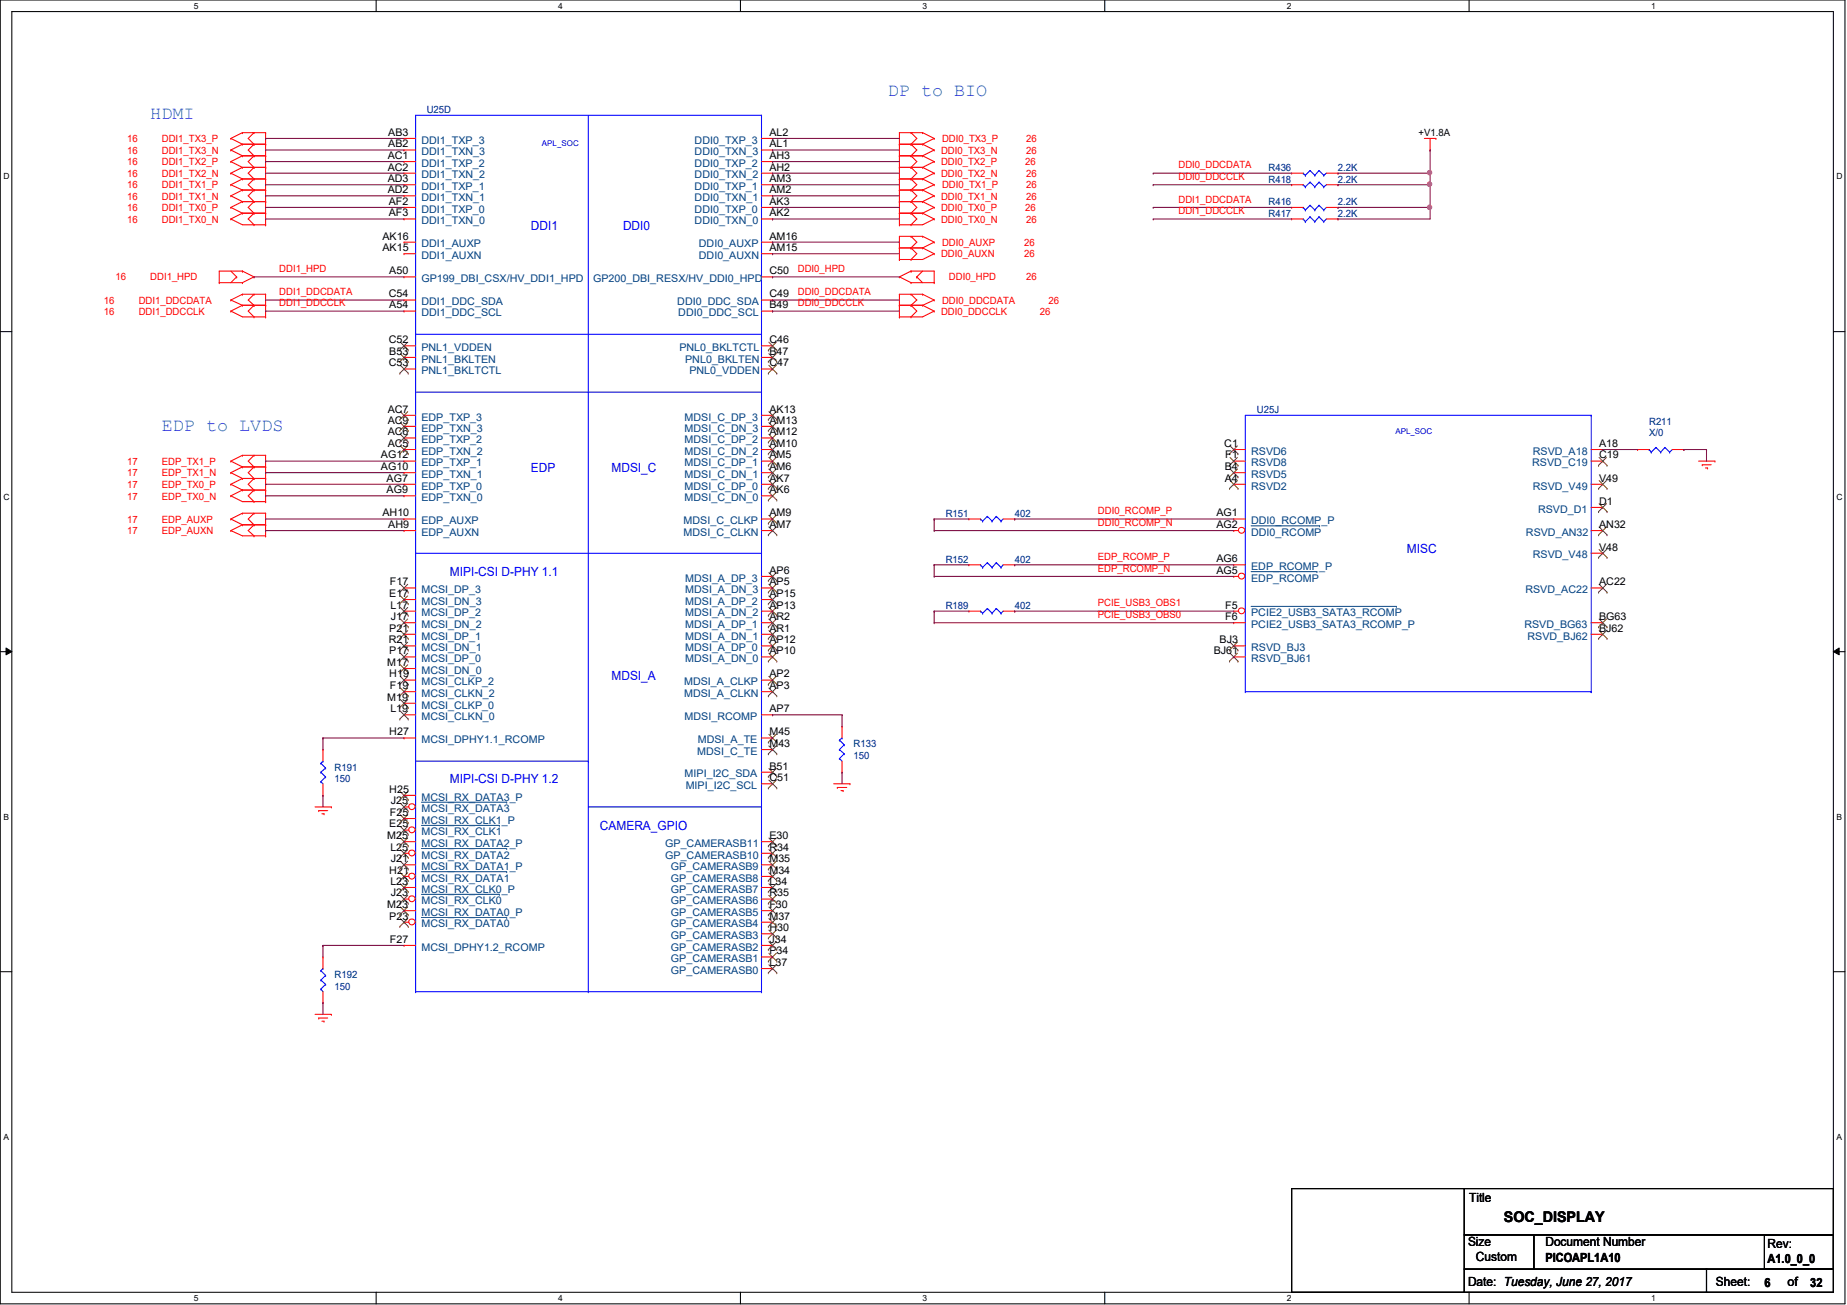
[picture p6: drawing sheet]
<svg xmlns="http://www.w3.org/2000/svg" width="297mm" height="210mm" viewBox="0 0 297 210" stroke-linecap="round" stroke-linejoin="round" font-family="sans-serif">
<path d="M0 0h296.7v209.7h-296.7zM1.9 1.9h292.9v206h-292.9z" fill="none" stroke="#000" stroke-width=".17"/>
<g fill="#fff">
<path d="M31.2 .2h.8v1.5h-.8z"/>
<path d="M31.2 208h.8v1.5h-.8z"/>
</g>
<path d="M60.5 0v1.9M60.5 207.9v1.8" fill="none" stroke="#000" stroke-width=".17"/>
<g fill="#fff">
<path d="M89.8 .2h.7v1.5h-.7z"/>
<path d="M89.8 208h.7v1.5h-.7z"/>
</g>
<path d="M119.1 0v1.9M119.1 207.9v1.8" fill="none" stroke="#000" stroke-width=".17"/>
<g fill="#fff">
<path d="M148.4 .2h.7v1.5h-.7z"/>
<path d="M148.4 208h.7v1.5h-.7z"/>
</g>
<path d="M177.7 0v1.9M177.7 207.9v1.8" fill="none" stroke="#000" stroke-width=".17"/>
<g fill="#fff">
<path d="M207 .2h.7v1.5h-.7z"/>
<path d="M207 208h.7v1.5h-.7z"/>
</g>
<path d="M236.3 0v1.9M236.3 207.9v1.8" fill="none" stroke="#000" stroke-width=".17"/>
<g fill="#fff">
<path d="M265.6 .2h.7v1.5h-.7z"/>
<path d="M265.6 208h.7v1.5h-.7z"/>
<path d="M.5 27.6h1.1v1.5h-1.1z"/>
<path d="M295.4 27.6h1v1.5h-1z"/>
<path d="M.5 79.1h1.1v1.5h-1.1z"/>
<path d="M295.4 79.1h1v1.5h-1z"/>
</g>
<path d="M0 53.3h1.9M294.8 53.3h1.9" fill="none" stroke="#000" stroke-width=".17"/>
<g fill="#fff">
<path d="M.5 130.6h1v1.5h-1z"/>
<path d="M295.4 130.6h.9v1.5h-.9z"/>
</g>
<path d="M0 104.8h1.9M294.8 104.8h1.9" fill="none" stroke="#000" stroke-width=".17"/>
<path d="M1 104.2l.9 .6-.9 .5zM294.8 104.8l1-.6v1.1z" fill="#000"/>
<path d="M1 104.2l.9 .6-.9 .5zM294.8 104.8l1-.6v1.1z" fill="none" stroke="#000" stroke-width=".16"/>
<g fill="#fff">
<path d="M.5 182h1v1.6h-1z"/>
<path d="M295.4 182h.9v1.6h-.9z"/>
</g>
<path d="M0 156.3h1.9M294.8 156.3h1.9M207.7 191.2h27.8v16.7h-27.8zM235.5 198.6h11.2v5.5h-11.2zM235.5 191.2h59.3v7.4h-59.3zM246.7 198.6h48.1v5.5h-48.1zM283.8 198.6h11v5.5h-11zM235.5 204.1h38.9v3.8h-38.9zM274.4 204.1h20.4v3.8h-20.4z" fill="none" stroke="#000" stroke-width=".17"/>
<g fill="none" stroke="#f00" stroke-width=".17">
<path d="M37.1 22.3h.1M37.1 24.1h.1M37.1 26h.1M37.1 27.9h.1M37.1 29.7h.1M37.1 31.5h.1M37.1 33.4h.1M37.1 35.2h.1M37.1 35.2l1.9 1h3.7M37.1 22.3l1.9 .9M37.1 24.1l1.9 1M37.1 26l1.9 .9"/>
<path d="M37.1 27.9l1.9 .9M37.1 29.7l1.9 .9M37.1 31.5l1.9 .9M37.1 33.4l1.9 .9M39 21.3h.1M39 23.2h.1M39 25.1h.1M39 26.9h.1M39 28.8h.1M39 30.6h.1M39 32.4h.1M39 34.3h.1"/>
<path d="M39 30.6h3.7M39 28.8h3.7M39 32.4h3.7M39 34.3h3.7M39 23.2h3.7M39 21.3l-1.9 1M39 21.3h3.7M39 25.1h3.7M39 23.2l-1.9 .9M39 26.9h3.7M39 25.1l-1.9 .9M39 26.9l-1.9 1"/>
<path d="M39 28.8l-1.9 .9M39 30.6l-1.9 .9M39 32.4l-1.9 1M39 34.3l-1.9 .9M40.8 23.2h.1M40.8 21.3h.1M40.8 25.1h.1M40.8 26.9h.1M40.8 28.8h.1M40.8 30.6h.1M40.8 32.4h.1M40.8 34.3h.1"/>
<path d="M40.8 36.2h.1M40.8 21.3l-.9 1 .9 .9M40.8 23.2l-.9 .9 .9 1M40.8 25.1l-.9 .9 .9 .9M40.8 26.9l-.9 1 .9 .9M40.8 28.8l-.9 .9 .9 .9M40.8 30.6l-.9 .9 .9 .9M40.8 32.4l-.9 1 .9 .9M40.8 34.3l-.9 .9 .9 1M42.7 23.2h.1M42.7 21.3h.1M42.7 25.1h.1"/>
<path d="M42.7 26.9h.1M42.7 28.8h.1M42.7 30.6h.1M42.7 32.4h.1M42.7 34.3h.1M42.7 36.2h.1M42.7 21.3v14.9M144.6 30.6h.1M144.6 28.8h.1M144.6 32.4h.1M144.6 39.9h.1M144.6 38h.1"/>
<path d="M144.6 34.3h.1M144.6 36.2h.1M144.6 23.2h.1M144.6 21.3h.1M144.6 25.1h.1M144.6 26.9h.1M144.6 30.6h3.8M144.6 28.8h3.8M144.6 21.3v14.9M144.6 38v3.7M144.6 32.4h3.8M144.6 39.9h3.8"/>
<path d="M144.6 38h3.8M144.6 34.3h3.8M144.6 23.2h3.8M144.6 21.3h3.8M144.6 25.1h3.8M144.6 26.9h3.8M146.5 30.6h.1M146.5 28.8h.1M146.5 32.4h.1M146.5 39.9h.1M146.5 38h.1M146.5 34.3h.1"/>
<path d="M146.5 36.2h.1M146.5 23.2h.1M146.5 21.3h.1M146.5 25.1h.1M146.5 26.9h.1M146.5 28.8l.9 .9-.9 .9M146.5 30.6l.9 .9-.9 .9M146.5 38l.9 .9-.9 1M146.5 39.9l.9 .9-.9 .9M146.5 32.4l.9 1-.9 .9M146.5 34.3l.9 .9-.9 1M146.5 21.3l.9 1-.9 .9"/>
<path d="M146.5 23.2l.9 .9-.9 1M146.5 25.1l.9 .9-.9 .9M146.5 26.9l.9 1-.9 .9M148.4 28.8h.1M148.4 30.6h.1M148.4 38h.1M148.4 39.9h.1M148.4 32.4h.1M148.4 34.3h.1M148.4 21.3h.1M148.4 23.2h.1M148.4 25.1h.1"/>
<path d="M148.4 26.9h.1M148.4 28.8l1.8 .9M148.4 30.6l1.8 .9M148.4 38l1.8 .9M148.4 39.9l1.8 .9M148.4 32.4l1.8 1M148.4 34.3l1.8 .9M148.4 21.3l1.8 1M148.4 23.2l1.8 .9M148.4 25.1l1.8 .9M148.4 26.9l1.8 1M150.2 29.7h.1"/>
<path d="M150.2 31.5h.1M150.2 38.9h.1M150.2 33.4h.1M150.2 35.2h.1M150.2 22.3h.1M150.2 24.1h.1M150.2 26h.1M150.2 27.9h.1M150.2 29.7l-1.8 .9M150.2 31.5l-1.8 .9M150.2 38.9l-1.8 1M150.2 33.4l-1.8 .9"/>
<path d="M150.2 35.2l-1.8 1h-3.8M150.2 22.3l-1.8 .9M150.2 24.1l-1.8 1M150.2 26l-1.8 .9M150.2 27.9l-1.8 .9M229.1 22.3h1.8M230 24.1h.1M230 22.3v1.8M230.9 22.3h.1M35.3 45.5h.1M35.3 45.5h3.7M37.1 48.3h.1"/>
<path d="M37.1 50h.1M37.1 43.6l1 .9M37.1 48.3l1.9 .8M37.1 50l1.9 1h3.7M38.1 44.5h.1M38.1 44.5l-1 1M39 43.6h.1M39 45.5h.1M39 47.3h.1M39 49.1h.1M39 43.6h-3.7v1.9M39 43.6l1.8 .9"/>
<path d="M39 49.1h3.7M39 47.3l-1.9 1M39 47.3h3.7M39 49.1l-1.9 .9M40.8 44.5h.1M40.8 49.1h.1M40.8 47.3h.1M40.8 51h.1M40.8 44.5l-1.8 1M40.8 47.3l-.9 1 .9 .8M40.8 49.1l-.9 .9 .9 1M42.7 49.1h.1"/>
<path d="M42.7 47.3h.1M42.7 51h.1M42.7 47.3v3.7M144.6 44.5h.1M144.6 41.7h.1M144.6 49.1h.1M144.6 47.3h.1M144.6 51h.1M144.6 44.5l1.9 1M144.6 49.1h3.8M144.6 47.3h3.8M144.6 47.3v3.7"/>
<path d="M146.5 43.6h.1M146.5 45.5h.1M146.5 41.7h.1M146.5 49.1h.1M146.5 47.3h.1M146.5 51h.1M146.5 43.6h3.7v1.9M146.5 45.5h3.7M146.5 43.6l-1.9 .9M146.5 47.3l.9 1-.9 .8M146.5 49.1l.9 .9-.9 1M147.4 44.5h.1"/>
<path d="M147.4 44.5l1 1M148.4 47.3h.1M148.4 49.1h.1M148.4 43.6l-1 .9M148.4 47.3l1.8 1M148.4 49.1l1.8 .9M150.2 45.5h.1M150.2 40.8h.1M150.2 48.3h.1M150.2 50h.1M150.2 50l-1.8 1h-3.8M150.2 40.8l-1.8 .9h-3.8"/>
<path d="M150.2 48.3l-1.8 .8M37.1 79.8h.1M37.1 76h.1M37.1 74.2h.1M37.1 77.9h.1M37.1 79.8l1.9 .9h3.7M37.1 76l1.9 1M37.1 74.2l1.9 .9M37.1 77.9l1.9 .9M39 78.8h.1M39 75.1h.1M39 73.2h.1"/>
<path d="M39 77h.1M39 78.8l-1.9 1M39 78.8h3.7M39 77h3.7M39 75.1l-1.9 .9M39 75.1h3.7M39 73.2l-1.9 1M39 73.2h3.7M39 77l-1.9 .9M40.8 78.8h.1M40.8 77h.1M40.8 75.1h.1"/>
<path d="M40.8 73.2h.1M40.8 78.8l-.9 1 .9 .9M40.8 75.1l-.9 .9 .9 1M40.8 73.2l-.9 1 .9 .9M40.8 77l-.9 .9 .9 .9M42.7 78.8h.1M42.7 77h.1M42.7 75.1h.1M42.7 73.2h.1M42.7 73.2v7.5M273.2 74.2h2.6M273.8 74.8h.1"/>
<path d="M273.8 74.8h1.4M274.3 75.3h.3M274.6 75.3h.1M275.8 74.2h.1M37.1 83.5h.1M37.1 85.3h.1M37.1 83.5l1.9 .9M37.1 85.3l1.9 .9h3.7M39 82.5h.1M39 84.4h.1M39 84.4h3.7M39 82.5l-1.9 1"/>
<path d="M39 82.5h3.7M39 84.4l-1.9 .9M40.8 80.7h.1M40.8 84.4h.1M40.8 82.5h.1M40.8 86.2h.1M40.8 82.5l-.9 1 .9 .9M40.8 84.4l-.9 .9 .9 .9M42.7 80.7h.1M42.7 84.4h.1M42.7 82.5h.1M42.7 86.2h.1"/>
<path d="M42.7 82.5v3.7M50.7 129.8h2.6M51.3 130.4h.1M51.3 130.4h1.4M51.8 130.9h.3M52.1 130.9h.1M53.3 129.8h.1M134.1 126.1h2.6M134.7 126.7h.1M134.7 126.7h1.5M135.3 127.2h.3M135.6 127.2h.1"/>
<path d="M136.7 126.1h.1M50.7 163.2h2.6M51.3 163.7h.1M51.3 163.7h1.4M51.8 164.3h.3M52.1 164.3h.1M53.3 163.2h.1"/>
</g>
<path d="M255.9 66.8h.1M255.9 66.8h-55.6v44.5M255.9 66.8v44.5M200.3 111.3h.1M200.3 111.3h55.6M255.9 111.3h.1" fill="none" stroke="#00f" stroke-width=".17"/>
<circle cx="199.7" cy="98.2" r=".5" fill="#fff"/>
<g fill="none" stroke="#f00" stroke-width=".17">
<path d="M198.4 98.3h.1M198.4 83.5h.1M198.4 98.3h.8M198.4 83.5h1.9M198.4 100.2h.1M198.4 100.2h1.9"/>
<circle cx="199.7" cy="98.2" r=".5"/>
</g>
<path d="M201.2 97.5h23.4M224.6 97.5h.1" fill="none" stroke="#004080" stroke-width=".16"/>
<circle cx="199.7" cy="85.3" r=".5" fill="#fff"/>
<g fill="none" stroke="#f00" stroke-width=".17">
<path d="M198.4 85.3h.1M198.4 85.3h.8"/>
<circle cx="199.7" cy="85.3" r=".5"/>
</g>
<path d="M201.2 84.6h11M212.2 84.6h.1" fill="none" stroke="#004080" stroke-width=".16"/>
<circle cx="199.7" cy="92.7" r=".5" fill="#fff"/>
<g fill="none" stroke="#f00" stroke-width=".17">
<path d="M65 38.9h.1M65 33.4h.1M65 35.2h.1M65 29.7h.1M65 31.5h.1M65 26h.1M65 27.9h.1M65 24.1h.1M65 22.3h.1M65 33.4h1.8M65 35.2h1.8M65 29.7h1.8"/>
<path d="M65 31.5h1.8M65 26h1.8M65 27.9h1.8M65 22.3h1.8M65 24.1h1.8M65 38.9h1.8M122.5 33.4h1.7M122.5 35.2h1.7M122.5 29.7h1.7M122.5 31.5h1.7M122.5 26h1.7M122.5 27.9h1.7"/>
<path d="M122.5 22.3h1.7M122.5 24.1h1.7M122.5 38.9h1.7M124.2 33.4h.1M124.2 35.2h.1M124.2 29.7h.1M124.2 31.5h.1M124.2 26h.1M124.2 27.9h.1M124.2 22.3h.1M124.2 24.1h.1M124.2 38.9h.1"/>
<path d="M65 50h.1M65 48.3h.1M65 40.8h.1M65 44.5h.1M65 55.6h.1M65 57.5h.1M65 59.4h.1M65 40.8h1.8M65 50h1.8M65 48.3h1.8M65 44.5h1.8M65 59.4h1.8"/>
<path d="M65 57.5h1.8M65 55.6h1.8M122.5 40.8h1.7M122.5 50h1.7M122.5 48.3h1.7M122.5 44.5h1.7M122.5 59.4h1.7M122.5 57.5h1.7M122.5 55.6h1.7M124.2 40.8h.1M124.2 50h.1M124.2 48.3h.1"/>
<path d="M124.2 44.5h.1M124.2 59.4h.1M124.2 57.5h.1M124.2 55.6h.1M65 77.9h.1M65 79.8h.1M65 74.2h.1M65 76h.1M65 68.6h.1M65 66.8h.1M65 72.3h.1M65 70.4h.1"/>
<path d="M65 72.3h1.8M65 74.2h1.8M65 76h1.8M65 77.9h1.8M65 79.8h1.8M65 68.6h1.8M65 66.8h1.8M65 70.4h1.8M122.5 72.3h1.7M122.5 74.2h1.7M122.5 76h1.7M122.5 77.9h1.7"/>
<path d="M122.5 79.8h1.7M122.5 68.6h1.7M122.5 66.8h1.7M122.5 70.4h1.7M124.2 68.6h.1M124.2 66.8h.1M124.2 72.3h.1M124.2 70.4h.1M124.2 76h.1M124.2 74.2h.1M124.2 79.8h.1M124.2 77.9h.1"/>
<path d="M198.4 72.3h.1M198.4 74.2h.1M198.4 76h.1M198.4 77.9h.1M198.4 72.3h1.9M198.4 74.2h1.9M198.4 76h1.9M198.4 77.9h1.9M255.9 72.3h1.9M255.9 74.2h1.9M255.9 77.9h1.9M257.8 72.3h.1"/>
<path d="M257.8 74.2h.1M257.8 77.9h.1M65 83.5h.1M65 85.3h.1M65 85.3h1.8M65 83.5h1.8M122.5 92.7h1.7M122.5 85.3h1.7M122.5 94.6h1.7M122.5 83.5h1.7M122.5 96.4h1.7M122.5 98.3h1.7"/>
<path d="M124.2 96.4h.1M124.2 98.3h.1M124.2 92.7h.1M124.2 94.6h.1M124.2 85.3h.1M124.2 83.5h.1M155.8 90.8h.1M155.8 90.8h1.9M161.3 90.8h1.9M163.2 90.8h.1M198.4 92.7h.1M198.4 90.8h.1"/>
<path d="M198.4 92.7h.8M198.4 90.8h1.9M255.9 85.3h1.9M255.9 81.6h1.9M255.9 89h1.9M255.9 94.6h1.9M257.8 85.3h.1M257.8 81.6h.1M257.8 89h.1M257.8 94.6h.1M122.5 102h1.7M122.5 100.2h1.7"/>
<path d="M122.5 105.7h1.7M122.5 103.9h1.7M122.5 109.4h1.7M122.5 111.3h1.7M122.5 118.7h1.7M124.2 103.9h.1M124.2 105.7h.1M124.2 100.2h.1M124.2 102h.1M124.2 109.4h.1M124.2 111.3h.1M124.2 118.7h.1"/>
<path d="M198.4 105.7h.1M198.4 103.9h.1M198.4 105.7h1.9M198.4 103.9h1.9M255.9 102h1.9M255.9 100.2h1.9M257.8 102h.1M257.8 100.2h.1M122.5 124.2h1.7M122.5 126.1h1.7M122.5 120.6h1.7M124.2 124.2h.1"/>
<path d="M124.2 126.1h.1M124.2 120.6h.1"/>
<circle cx="199.7" cy="92.7" r=".5"/>
</g>
<path d="M201.2 91.9h10.6M211.8 91.9h.1" fill="none" stroke="#004080" stroke-width=".16"/>
<g fill="none" stroke="#804000" stroke-width=".16">
<path d="M64.3 56.3h.1M64.3 58.2h.1M64.4 55l1.3 1.3M64.4 56.9l1.3 1.3M64.4 58.8l1.3 1.2M65.6 55l-1.3 1.3M65.6 56.9l-1.3 1.3M65.6 58.8l-1.3 1.2M65.7 56.3h.1M65.7 58.2h.1M123.6 58.2h.1M123.6 56.3h.1"/>
<path d="M123.7 58.8l1.2 1.2M123.7 56.9l1.2 1.3M123.7 55l1.2 1.3M124.8 58.8l-1.2 1.2M124.8 56.9l-1.2 1.3M124.8 55l-1.2 1.3M124.9 58.2h.1M124.9 56.3h.1M64.3 69.3h.1M64.3 67.5h.1M64.3 73h.1M64.3 71.1h.1"/>
<path d="M64.3 60h.1M64.4 68l1.3 1.3M64.4 66.2l1.3 1.3M64.4 71.7l1.3 1.3M64.4 69.8l1.3 1.3M65.6 68l-1.3 1.3M65.6 66.2l-1.3 1.3M65.6 71.7l-1.3 1.3M65.6 69.8l-1.3 1.3M65.7 69.3h.1M65.7 67.5h.1M65.7 73h.1"/>
<path d="M65.7 71.1h.1M65.7 60h.1M123.6 60h.1M123.6 69.3h.1M123.6 67.5h.1M123.6 73h.1M123.6 71.1h.1M123.6 76.7h.1M123.6 74.8h.1M123.6 78.6h.1M123.7 68l1.2 1.3M123.7 66.2l1.2 1.3"/>
<path d="M123.7 71.7l1.2 1.3M123.7 69.8l1.2 1.3M123.7 75.4l1.2 1.3M123.7 73.6l1.2 1.2M123.7 79.2l1.2 1.2M123.7 77.3l1.2 1.3M124.8 68l-1.2 1.3M124.8 66.2l-1.2 1.3M124.8 71.7l-1.2 1.3M124.8 69.8l-1.2 1.3M124.8 75.4l-1.2 1.3M124.8 73.6l-1.2 1.2"/>
<path d="M124.8 79.2l-1.2 1.2M124.8 77.3l-1.2 1.3M124.9 60h.1M124.9 69.3h.1M124.9 67.5h.1M124.9 73h.1M124.9 71.1h.1M124.9 76.7h.1M124.9 74.8h.1M124.9 78.6h.1M197.7 73h.1M197.7 74.8h.1"/>
<path d="M197.7 76.7h.1M197.7 78.6h.1M197.8 71.7l1.3 1.3M197.8 73.6l1.3 1.2M197.8 75.4l1.3 1.3M197.8 77.3l1.3 1.3M199 71.7l-1.3 1.3M199 73.6l-1.3 1.2M199 75.4l-1.3 1.3M199 77.3l-1.3 1.3M199.1 73h.1M199.1 74.8h.1"/>
<path d="M199.1 76.7h.1M199.1 78.6h.1M257.1 74.8h.1M257.1 78.6h.1M257.2 73.6l1.2 1.2M257.2 77.3l1.2 1.3M258.4 73.6l-1.3 1.2M258.4 77.3l-1.3 1.3M258.4 74.8h.1M258.4 78.6h.1M123.6 97.1h.1M123.6 99h.1"/>
<path d="M123.6 93.4h.1M123.6 95.2h.1M123.6 86h.1M123.6 84.2h.1M123.6 80.4h.1M123.7 99.6l1.2 1.2M123.7 95.8l1.2 1.3M123.7 97.7l1.2 1.3M123.7 92.1l1.2 1.3M123.7 94l1.2 1.2M123.7 84.8l1.2 1.2M123.7 82.9l1.2 1.3"/>
<path d="M124.8 99.6l-1.2 1.2M124.8 95.8l-1.2 1.3M124.8 97.7l-1.2 1.3M124.8 92.1l-1.2 1.3M124.8 94l-1.2 1.2M124.8 84.8l-1.2 1.2M124.8 82.9l-1.2 1.3M124.9 97.1h.1M124.9 99h.1M124.9 93.4h.1M124.9 95.2h.1M124.9 86h.1"/>
<path d="M124.9 84.2h.1M124.9 80.4h.1M257.1 86h.1M257.1 82.3h.1M257.1 89.7h.1M257.1 95.2h.1M257.2 84.8l1.2 1.2M257.2 81l1.2 1.3M257.2 88.4l1.2 1.3M257.2 94l1.2 1.2M257.2 99.6l1.2 1.2M258.4 84.8l-1.3 1.2"/>
<path d="M258.4 81l-1.3 1.3M258.4 88.4l-1.3 1.3M258.4 94l-1.3 1.2M258.4 99.6l-1.3 1.2M258.4 86h.1M258.4 82.3h.1M258.4 89.7h.1M258.4 95.2h.1M123.6 104.6h.1M123.6 106.3h.1M123.6 100.8h.1M123.6 102.7h.1"/>
<path d="M123.6 110.1h.1M123.6 111.9h.1M123.6 119.4h.1M123.7 103.3l1.2 1.3M123.7 105.1l1.2 1.2M123.7 101.4l1.2 1.3M123.7 108.8l1.2 1.3M123.7 110.7l1.2 1.2M123.7 118.1l1.2 1.3M123.7 120l1.2 1.2M124.8 103.3l-1.2 1.3M124.8 105.1l-1.2 1.2"/>
<path d="M124.8 101.4l-1.2 1.3M124.8 108.8l-1.2 1.3M124.8 110.7l-1.2 1.2M124.8 118.1l-1.2 1.3M124.8 120l-1.2 1.2M124.9 104.6h.1M124.9 106.3h.1M124.9 100.8h.1M124.9 102.7h.1M124.9 110.1h.1M124.9 111.9h.1M124.9 119.4h.1"/>
<path d="M197.7 106.3h.1M197.7 104.6h.1M197.8 105.1l1.3 1.2M197.8 103.3l1.3 1.3M199 105.1l-1.3 1.2M199 103.3l-1.3 1.3M199.1 106.3h.1M199.1 104.6h.1M257.1 102.7h.1M257.1 100.8h.1M257.2 101.4l1.2 1.3M258.4 101.4l-1.3 1.3"/>
<path d="M258.4 102.7h.1M258.4 100.8h.1M123.6 124.9h.1M123.6 126.7h.1M123.6 121.2h.1M123.7 123.6l1.2 1.3M123.7 125.5l1.2 1.2M124.8 123.6l-1.2 1.3M124.8 125.5l-1.2 1.2M124.9 124.9h.1M124.9 126.7h.1M124.9 121.2h.1"/>
</g>
<g fill="none" stroke="#00f" stroke-width=".17">
<path d="M94.6 18.5v141M122.5 18.5h.1M122.5 18.5h-55.7v141M122.5 18.5v141M66.8 53.8h55.7M122.5 53.8h.1M66.8 63.1h55.7M122.5 63.1h.1M66.8 89h55.7M122.5 89h.1M157.7 90.8h.1M157.7 90.8l.3 .5"/>
<path d="M158 91.3h.1M158.8 90.5h.1M158.8 90.5l-.8 .8M158.8 90.5l.8 .8M159.6 91.3h.1M160.2 90.5h.1M160.2 90.5l.8 .8M160.2 90.5l-.6 .8M161 91.3h.1M161.3 90.8l-.3 .5M66.8 122.4h27.8M94.6 122.4h.1"/>
<path d="M94.6 129.8h27.9M122.5 129.8h.1M66.8 159.5h.1M66.8 159.5h55.7M94.6 159.5h.1M122.5 159.5h.1"/>
</g>
<circle cx="66.3" cy="129.7" r=".5" fill="#fff"/>
<g fill="none" stroke="#f00" stroke-width=".17">
<path d="M65 129.8h.1M65 127.9h.1M65 129.8h.7M65 127.9h1.8"/>
<circle cx="66.3" cy="129.7" r=".5"/>
</g>
<path d="M64.3 130.5h.1M64.3 128.6h.1M64.4 129.2l1.3 1.3M64.4 127.3l1.3 1.3M65.6 129.2l-1.3 1.3M65.6 127.3l-1.3 1.3M65.7 130.5h.1M65.7 128.6h.1" fill="none" stroke="#804000" stroke-width=".16"/>
<path d="M67.8 129h13.7M81.5 129h.1" fill="none" stroke="#004080" stroke-width=".16"/>
<circle cx="66.3" cy="133.5" r=".5" fill="#fff"/>
<g fill="none" stroke="#f00" stroke-width=".17">
<path d="M65 133.5h.1M65 131.7h.1M65 133.5h.7M65 131.7h1.8"/>
<circle cx="66.3" cy="133.5" r=".5"/>
</g>
<path d="M64.3 134.2h.1M64.3 132.3h.1M64.4 132.9l1.3 1.3M64.4 131.1l1.3 1.2M65.6 132.9l-1.3 1.3M65.6 131.1l-1.3 1.2M65.7 134.2h.1M65.7 132.3h.1" fill="none" stroke="#804000" stroke-width=".16"/>
<path d="M67.8 132.8h12.5M80.3 132.8h.1" fill="none" stroke="#004080" stroke-width=".16"/>
<circle cx="66.3" cy="137.2" r=".5" fill="#fff"/>
<g fill="none" stroke="#f00" stroke-width=".17">
<path d="M65 137.2h.1M65 135.4h.1M65 137.2h.7M65 135.4h1.8"/>
<circle cx="66.3" cy="137.2" r=".5"/>
</g>
<path d="M64.3 137.9h.1M64.3 136.1h.1M64.4 136.7l1.3 1.2M64.4 134.8l1.3 1.3M65.6 136.7l-1.3 1.2M65.6 134.8l-1.3 1.3M65.7 137.9h.1M65.7 136.1h.1" fill="none" stroke="#804000" stroke-width=".16"/>
<path d="M67.8 136.5h13.7M81.5 136.5h.1" fill="none" stroke="#004080" stroke-width=".16"/>
<circle cx="66.3" cy="140.9" r=".5" fill="#fff"/>
<g fill="none" stroke="#f00" stroke-width=".17">
<path d="M65 139.1h.1M65 139.1h1.8M65 141h.1M65 141h.7"/>
<circle cx="66.3" cy="140.9" r=".5"/>
</g>
<path d="M64.3 139.8h.1M64.4 138.5l1.3 1.3M65.6 138.5l-1.3 1.3M65.7 139.8h.1M64.3 141.6h.1M64.4 140.4l1.3 1.2M65.6 140.4l-1.3 1.2M65.7 141.6h.1" fill="none" stroke="#804000" stroke-width=".16"/>
<path d="M67.8 140.2h13.7M81.5 140.2h.1" fill="none" stroke="#004080" stroke-width=".16"/>
<circle cx="66.3" cy="144.6" r=".5" fill="#fff"/>
<g fill="none" stroke="#f00" stroke-width=".17">
<path d="M65 144.6h.1M65 142.7h.1M65 144.6h.7M65 142.7h1.8"/>
<circle cx="66.3" cy="144.6" r=".5"/>
</g>
<path d="M64.3 145.3h.1M64.3 143.4h.1M64.4 144l1.3 1.3M64.4 142.2l1.3 1.2M65.6 144l-1.3 1.3M65.6 142.2l-1.3 1.2M65.7 145.3h.1M65.7 143.4h.1" fill="none" stroke="#804000" stroke-width=".16"/>
<path d="M67.8 143.8h12.5M80.3 143.8h.1" fill="none" stroke="#004080" stroke-width=".16"/>
<circle cx="66.3" cy="148.3" r=".5" fill="#fff"/>
<g fill="none" stroke="#f00" stroke-width=".17">
<path d="M207.7 33.4h.1M207.7 27.9h.1M207.7 35.2h.1M207.7 29.7h.1M207.7 33.4h1.9M207.7 27.9h1.9M207.7 35.2h1.9M207.7 29.7h1.9M213.3 33.4h1.9M213.3 27.9h1.9M213.3 35.2h1.9M213.3 29.7h1.9"/>
<path d="M215.2 33.4h.1M215.2 27.9h.1M215.2 35.2h.1M215.2 29.7h.1M263.4 72.3h.1M263.4 72.3h1.8M268.9 72.3h1.9M270.8 72.3h.1M65 98.3h.1M65 94.6h.1M65 96.4h.1M65 98.3h1.8"/>
<path d="M65 94.6h1.8M65 96.4h1.8M155.8 83.5h.1M155.8 98.3h.1M155.8 98.3h1.9M155.8 83.5h1.9M161.3 98.3h1.9M161.3 83.5h1.9M163.2 83.5h.1M163.2 98.3h.1M65 100.2h.1M65 102h.1"/>
<path d="M65 103.9h.1M65 105.7h.1M65 107.5h.1M65 109.4h.1M65 111.3h.1M65 113.1h.1M65 115h.1M65 118.7h.1M65 100.2h1.8M65 102h1.8M65 103.9h1.8M65 105.7h1.8"/>
<path d="M65 107.5h1.8M65 109.4h1.8M65 111.3h1.8M65 113.1h1.8M65 115h1.8M65 118.7h1.8M122.5 115h1.7M124.2 115h.1M135.4 116.8h.1M135.4 116.8v1.9M51.9 127.9h.1M51.9 120.6h.1"/>
<path d="M51.9 120.6v1.8M51.9 126.1v1.8M122.5 135.4h1.7M122.5 137.2h1.7M122.5 139.1h1.7M124.2 135.4h.1M124.2 137.2h.1M124.2 139.1h.1M135.4 124.2h.1M135.4 122.4v1.8M51.9 153.9h.1M51.9 153.9v1.9"/>
<path d="M51.9 159.5v1.8M65 148.3h.1M65 146.5h.1M65 152.1h.1M65 148.3h.7M65 146.5h1.8M65 152.1h1.8M122.5 148.3h1.7M122.5 146.5h1.7M122.5 155.8h1.7M122.5 153.9h1.7M122.5 152.1h1.7"/>
<path d="M122.5 150.2h1.7M122.5 141h1.7M122.5 142.7h1.7M122.5 144.6h1.7M124.2 155.8h.1M124.2 153.9h.1M124.2 152.1h.1M124.2 150.2h.1M124.2 148.3h.1M124.2 146.5h.1M124.2 141h.1M124.2 142.7h.1"/>
<path d="M124.2 144.6h.1M51.9 161.3h.1"/>
<circle cx="66.3" cy="148.3" r=".5"/>
</g>
<g fill="none" stroke="#804000" stroke-width=".16">
<path d="M64.3 99h.1M64.3 95.2h.1M64.3 97.1h.1M64.4 97.7l1.3 1.3M64.4 99.6l1.3 1.2M64.4 94l1.3 1.2M64.4 95.8l1.3 1.3M65.6 97.7l-1.3 1.3M65.6 99.6l-1.3 1.2M65.6 94l-1.3 1.2M65.6 95.8l-1.3 1.3M65.7 99h.1"/>
<path d="M65.7 95.2h.1M65.7 97.1h.1M64.3 100.8h.1M64.3 102.7h.1M64.3 104.6h.1M64.3 106.3h.1M64.3 108.2h.1M64.3 110.1h.1M64.3 111.9h.1M64.3 113.8h.1M64.3 115.7h.1M64.4 101.4l1.3 1.3"/>
<path d="M64.4 103.3l1.3 1.3M64.4 105.1l1.3 1.2M64.4 106.9l1.3 1.3M64.4 108.8l1.3 1.3M64.4 110.7l1.3 1.2M64.4 112.5l1.3 1.3M64.4 114.4l1.3 1.3M65.6 101.4l-1.3 1.3M65.6 103.3l-1.3 1.3M65.6 105.1l-1.3 1.2M65.6 106.9l-1.3 1.3M65.6 108.8l-1.3 1.3"/>
<path d="M65.6 110.7l-1.3 1.2M65.6 112.5l-1.3 1.3M65.6 114.4l-1.3 1.3M65.7 100.8h.1M65.7 102.7h.1M65.7 104.6h.1M65.7 106.3h.1M65.7 108.2h.1M65.7 110.1h.1M65.7 111.9h.1M65.7 113.8h.1M65.7 115.7h.1"/>
<path d="M123.6 136.1h.1M123.6 137.9h.1M123.6 139.8h.1M123.7 134.8l1.2 1.3M123.7 136.7l1.2 1.2M123.7 138.5l1.2 1.3M124.8 134.8l-1.2 1.3M124.8 136.7l-1.2 1.2M124.8 138.5l-1.2 1.3M124.9 136.1h.1M124.9 137.9h.1M124.9 139.8h.1"/>
<path d="M64.3 149h.1M64.3 147.2h.1M64.4 147.7l1.3 1.3M64.4 145.9l1.3 1.3M65.6 147.7l-1.3 1.3M65.6 145.9l-1.3 1.3M65.7 149h.1M65.7 147.2h.1M123.6 156.5h.1M123.6 154.6h.1M123.6 152.7h.1M123.6 150.9h.1"/>
<path d="M123.6 149h.1M123.6 147.2h.1M123.6 141.6h.1M123.6 143.4h.1M123.6 145.3h.1M123.7 155.2l1.2 1.3M123.7 153.3l1.2 1.3M123.7 151.5l1.2 1.2M123.7 149.6l1.2 1.3M123.7 147.7l1.2 1.3M123.7 145.9l1.2 1.3M123.7 140.4l1.2 1.2"/>
<path d="M123.7 142.2l1.2 1.2M123.7 144l1.2 1.3M124.8 155.2l-1.2 1.3M124.8 153.3l-1.2 1.3M124.8 151.5l-1.2 1.2M124.8 149.6l-1.2 1.3M124.8 147.7l-1.2 1.3M124.8 145.9l-1.2 1.3M124.8 140.4l-1.2 1.2M124.8 142.2l-1.2 1.2M124.8 144l-1.2 1.3M124.9 156.5h.1"/>
<path d="M124.9 154.6h.1M124.9 152.7h.1M124.9 150.9h.1M124.9 149h.1M124.9 147.2h.1M124.9 141.6h.1M124.9 143.4h.1M124.9 145.3h.1"/>
</g>
<path d="M67.8 147.6h13.7M81.5 147.6h.1" fill="none" stroke="#004080" stroke-width=".16"/>
<g fill="none" stroke="#00f" stroke-width=".17">
<path d="M209.6 33.4h.1M209.6 27.9h.1M209.6 35.2h.1M209.6 29.7h.1M209.6 33.4l.3 .4M209.6 27.9l.3 .3M209.6 35.2l.3 .4M209.6 29.7l.3 .4M209.9 33.8h.1M209.9 28.2h.1M209.9 35.6h.1M209.9 30.1h.1"/>
<path d="M210.7 33h.1M210.7 27.4h.1M210.7 34.9h.1M210.7 29.3h.1M210.7 33l-.8 .8M210.7 33l.8 .8M210.7 27.4l-.8 .8M210.7 27.4l.8 .8M210.7 34.9l-.8 .7M210.7 34.9l.8 .7M210.7 29.3l-.8 .8M210.7 29.3l.8 .8"/>
<path d="M211.5 33.8h.1M211.5 28.2h.1M211.5 35.6h.1M211.5 30.1h.1M212.1 33h.1M212.1 27.4h.1M212.1 34.9h.1M212.1 29.3h.1M212.1 33l.8 .8M212.1 33l-.6 .8M212.1 27.4l.8 .8M212.1 27.4l-.6 .8"/>
<path d="M212.1 34.9l.8 .7M212.1 34.9l-.6 .7M212.1 29.3l.8 .8M212.1 29.3l-.6 .8M212.9 33.8h.1M212.9 28.2h.1M212.9 35.6h.1M212.9 30.1h.1M213.3 33.4l-.4 .4M213.3 27.9l-.4 .3M213.3 35.2l-.4 .4M213.3 29.7l-.4 .4"/>
<path d="M265.2 72.3h.1M265.2 72.3l.4 .4M265.6 72.7h.1M266.3 72h.1M266.3 72l-.7 .7M266.3 72l.8 .7M267.1 72.7h.1M267.8 72h.1M267.8 72l.7 .7M267.8 72l-.7 .7M268.5 72.7h.1M268.9 72.3l-.4 .4"/>
<path d="M157.7 83.5h.1M157.7 98.3h.1M157.7 83.5l.3 .3M157.7 98.3l.3 .3M158 83.8h.1M158 98.6h.1M158.8 83.1h.1M158.8 97.9h.1M158.8 83.1l-.8 .7M158.8 83.1l.8 .7M158.8 97.9l-.8 .7M158.8 97.9l.8 .7"/>
<path d="M159.6 83.8h.1M159.6 98.6h.1M160.2 83.1h.1M160.2 97.9h.1M160.2 83.1l.8 .7M160.2 83.1l-.6 .7M160.2 97.9l.8 .7M160.2 97.9l-.6 .7M161 83.8h.1M161 98.6h.1M161.3 83.5l-.3 .3M161.3 98.3l-.3 .3"/>
<path d="M135 119h.1M135 119l.8 .8M135.4 118.7h.1M135.4 118.7l-.4 .3M135.8 119.8h.1M135.8 119.8l-.8 .8M51.6 122.8h.1M51.6 125.7h.1M51.6 124.2h.1M51.6 122.8l.8 .7M51.6 125.7l.3 .4M51.6 124.2l.8 .8"/>
<path d="M51.9 122.4h.1M51.9 122.4l-.3 .4M52.4 125h.1M52.4 123.5h.1M52.4 125l-.8 .7M52.4 123.5l-.8 .7M135 122h.1M135 120.6h.1M135 122l.4 .4M135 120.6l.8 .6M135.8 121.2h.1M135.8 121.2l-.8 .8"/>
<path d="M51.6 156.1h.1M51.6 159.1h.1M51.6 157.6h.1M51.6 156.1l.8 .8M51.6 159.1l.3 .4M51.6 157.6l.8 .7M51.9 155.8h.1M51.9 155.8l-.3 .3M52.4 158.3h.1M52.4 156.9h.1M52.4 158.3l-.8 .8M52.4 156.9l-.8 .7"/>
</g>
<g fill="none" stroke="#800040" stroke-width=".17">
<path d="M124.2 29.7h.1M124.2 31.5h.1M124.2 38.9h.1M124.2 29.7h20.4M124.2 31.5h20.4M124.2 38.9h20.4M185.5 33.4h.1M185.5 35.2h.1M185.5 27.9h.1M185.5 29.7h.1M185.5 29.7h22.2M185.5 33.4h22.2"/>
<path d="M185.5 35.2h22.2M185.5 27.9h22.2M215.2 27.9h.1M215.2 27.9h14.8M40.8 44.5h.1M40.8 44.5h24.2M42.7 48.3h.1M42.7 48.3h22.3M124.2 40.8h.1M124.2 44.5h.1M124.2 48.3h.1M124.2 50h.1"/>
<path d="M124.2 44.5h20.4M124.2 48.3h20.4M124.2 40.8h20.4M124.2 50h20.4"/>
</g>
<circle cx="229.9" cy="27.8" r=".35" fill="#f0f"/>
<circle cx="229.9" cy="27.8" r=".35" fill="none" stroke="#f0f" stroke-width=".17"/>
<path d="M215.2 33.4h.1M230 29.7h.1M230 29.7v3.7h-14.8" fill="none" stroke="#800040" stroke-width=".17"/>
<circle cx="229.9" cy="33.3" r=".35" fill="#f0f"/>
<circle cx="229.9" cy="33.3" r=".35" fill="none" stroke="#f0f" stroke-width=".17"/>
<path d="M215.2 35.2h.1M215.2 29.7h.1M215.2 29.7h14.8M230 33.4h.1M230 33.4v1.8h-14.8" fill="none" stroke="#800040" stroke-width=".17"/>
<circle cx="229.9" cy="29.6" r=".35" fill="#f0f"/>
<circle cx="229.9" cy="29.6" r=".35" fill="none" stroke="#f0f" stroke-width=".17"/>
<g fill="none" stroke="#800040" stroke-width=".17">
<path d="M42.7 22.3h.1M42.7 35.2h.1M42.7 24.1h.1M42.7 26h.1M42.7 27.9h.1M42.7 31.5h.1M42.7 29.7h.1M42.7 33.4h.1M42.7 33.4h22.3M42.7 35.2h22.3M42.7 22.3h22.3M42.7 24.1h22.3"/>
<path d="M42.7 26h22.3M42.7 27.9h22.3M42.7 31.5h22.3M42.7 29.7h22.3M124.2 33.4h.1M124.2 35.2h.1M124.2 26h.1M124.2 27.9h.1M124.2 22.3h.1M124.2 24.1h.1M124.2 33.4h20.4M124.2 35.2h20.4"/>
<path d="M124.2 22.3h20.4M124.2 24.1h20.4M124.2 26h20.4M124.2 27.9h20.4M230 27.9h.1M230 24.1h.1M230 24.1v5.6M42.7 50h.1M42.7 50h22.3M42.7 79.8h.1M42.7 76h.1M42.7 74.2h.1"/>
<path d="M42.7 77.9h.1M42.7 79.8h22.3M42.7 76h22.3M42.7 74.2h22.3M42.7 77.9h22.3M257.8 72.3h.1M257.8 72.3h5.6M270.8 72.3h.1M270.8 72.3h3.6M274.4 72.3h.1M274.4 72.3v1.9M42.7 83.5h.1"/>
<path d="M42.7 85.3h.1M42.7 83.5h22.3M42.7 85.3h22.3M150.2 92.7h.1M150.2 90.8h.1M150.2 85.3h.1M150.2 83.5h.1M150.2 98.3h.1M150.2 83.5h5.6M150.2 85.3h48.2M150.2 90.8h5.6M150.2 92.7h48.2"/>
<path d="M150.2 83.5v1.8M150.2 90.8v1.9M150.2 98.3v1.9M150.2 98.3h5.6M163.2 90.8h.1M163.2 83.5h.1M163.2 98.3h.1M163.2 83.5h35.2M163.2 90.8h35.2M163.2 98.3h35.2M51.9 118.7h.1M51.9 118.7h13.1"/>
<path d="M51.9 118.7v1.9M124.2 115h.1M124.2 115h11.2M135.4 115h.1M135.4 115v1.8M150.2 100.2h.1M150.2 100.2h48.2M51.9 127.9h.1M51.9 127.9v1.9M135.4 124.2h.1M135.4 124.2v1.9M51.9 152.1h.1"/>
<path d="M51.9 152.1v1.8M51.9 152.1h13.1M51.9 161.3h.1M51.9 161.3v1.9"/>
</g>
<circle cx="229.9" cy="27.8" r=".35" fill="#f0f"/>
<circle cx="229.9" cy="27.8" r=".35" fill="none" stroke="#f0f" stroke-width=".17"/>
<circle cx="229.9" cy="33.3" r=".35" fill="#f0f"/>
<circle cx="229.9" cy="33.3" r=".35" fill="none" stroke="#f0f" stroke-width=".17"/>
<circle cx="229.9" cy="29.6" r=".35" fill="#f0f"/>
<circle cx="229.9" cy="29.6" r=".35" fill="none" stroke="#f0f" stroke-width=".17"/>
<g font-size="3" fill="#0080ff">
<text x="142.8" y="15.4">DP to BIO</text>
<text x="24.2" y="19.1">HDMI</text>
<text x="26" y="69.3">EDP to LVDS</text>
</g>
<text font-size="2.4" x="241.8" y="196.5">SOC_DISPLAY</text>
<g font-size="2" fill="#00f">
<text x="85.4" y="37">DDI1</text>
<text x="100.2" y="37">DDI0</text>
<text x="85.4" y="75.9">EDP</text>
<text x="98.3" y="75.9">MDSI_C</text>
<text x="226.3" y="88.9">MISC</text>
<text x="72.3" y="92.6">MIPI-CSI D-PHY 1.1</text>
<text x="98.3" y="109.3">MDSI_A</text>
<text x="72.3" y="126">MIPI-CSI D-PHY 1.2</text>
<text x="96.5" y="133.4">CAMERA_GPIO</text>
</g>
<g font-size="2">
<text x="236.3" y="193.3">Title</text>
<text x="236.1" y="200.4">Size</text>
<text x="237.4" y="202.8">Custom</text>
<text x="248.5" y="200.4">Document Number</text>
<text x="248.5" y="202.9">PICOAPL1A10</text>
<text x="284.3" y="200.7">Rev:</text>
<text x="284.3" y="203.1">A1.0_0_0</text>
<text x="236.1" y="206.8">Date: Tuesday, June 27, 2017</text>
<text x="276" y="206.8">Sheet:</text>
<text x="283.8" y="207">6</text>
<text x="287.5" y="206.8">of</text>
<text x="291.1" y="207">32</text>
</g>
<g font-size="1.7">
<text x="62.4" y="23.7">AB2</text>
<text x="62.4" y="21.8">AB3</text>
<text x="123.7" y="21.8">AL2</text>
<text x="123.7" y="23.7">AL1</text>
<text x="62.4" y="29.3">AD3</text>
<text x="62.4" y="25.6">AC1</text>
<text x="62.4" y="27.4">AC2</text>
<text x="123.7" y="29.3">AM3</text>
<text x="123.7" y="25.6">AH3</text>
<text x="123.7" y="27.4">AH2</text>
<text x="62.4" y="31.1">AD2</text>
<text x="62.5" y="32.9">AF2</text>
<text x="62.5" y="34.8">AF3</text>
<text x="123.7" y="32.9">AK3</text>
<text x="123.7" y="34.8">AK2</text>
<text x="123.7" y="31.1">AM2</text>
<text x="61.5" y="38.5">AK16</text>
<text x="61.5" y="40.4">AK15</text>
<text x="123.7" y="38.5">AM16</text>
<text x="123.7" y="40.4">AM15</text>
<text x="62.5" y="47.8">C54</text>
<text x="62.6" y="44.1">A50</text>
<text x="123.7" y="47.8">C49</text>
<text x="123.7" y="44.1">C50</text>
<text x="62.6" y="49.6">A54</text>
<text x="123.7" y="49.6">B49</text>
<text x="62.5" y="55.2">C52</text>
<text x="62.5" y="58.9">C53</text>
<text x="62.6" y="57.1">B53</text>
<text x="123.7" y="58.9">C47</text>
<text x="123.7" y="57.1">B47</text>
<text x="123.7" y="55.2">C46</text>
<text x="62.4" y="68.2">AC9</text>
<text x="62.4" y="66.4">AC7</text>
<text x="62.4" y="71.9">AC5</text>
<text x="62.4" y="70">AC6</text>
<text x="123.7" y="68.2">AM13</text>
<text x="123.7" y="66.4">AK13</text>
<text x="123.7" y="71.9">AM10</text>
<text x="123.7" y="70">AM12</text>
<text x="196.9" y="71.9">C1</text>
<text x="257.2" y="71.9">A18</text>
<text x="61.3" y="73.7">AG12</text>
<text x="61.3" y="75.6">AG10</text>
<text x="62.2" y="77.5">AG7</text>
<text x="123.7" y="75.6">AM6</text>
<text x="123.7" y="73.7">AM5</text>
<text x="123.7" y="77.5">AK7</text>
<text x="197" y="75.6">B4</text>
<text x="197" y="77.5">A4</text>
<text x="197.1" y="73.7">F1</text>
<text x="257.2" y="73.7">C19</text>
<text x="257.2" y="77.5">V49</text>
<text x="61.5" y="83.1">AH10</text>
<text x="62.2" y="79.3">AG9</text>
<text x="123.7" y="83.1">AM9</text>
<text x="123.7" y="79.3">AK6</text>
<text x="195.6" y="83.1">AG1</text>
<text x="257.2" y="81.2">D1</text>
<text x="62.4" y="84.9">AH9</text>
<text x="123.7" y="84.9">AM7</text>
<text x="195.6" y="84.9">AG2</text>
<text x="257.2" y="84.9">AN32</text>
<text x="257.2" y="88.6">V48</text>
<text x="62.7" y="94.1">F17</text>
<text x="123.7" y="92.3">AP6</text>
<text x="123.7" y="94.1">AP5</text>
<text x="195.6" y="92.3">AG5</text>
<text x="195.6" y="90.4">AG6</text>
<text x="257.2" y="94.1">AC22</text>
<text x="62.6" y="96">E17</text>
<text x="62.6" y="101.6">P21</text>
<text x="62.8" y="97.9">L17</text>
<text x="62.9" y="99.7">J17</text>
<text x="123.7" y="99.7">AR2</text>
<text x="123.7" y="101.6">AR1</text>
<text x="123.7" y="96">AP15</text>
<text x="123.7" y="97.9">AP13</text>
<text x="197.1" y="97.9">F5</text>
<text x="197.1" y="99.7">F6</text>
<text x="257.2" y="101.6">BJ62</text>
<text x="257.2" y="99.7">BG63</text>
<text x="62.3" y="107.1">M17</text>
<text x="62.5" y="103.5">R21</text>
<text x="62.6" y="105.2">P17</text>
<text x="123.7" y="103.5">AP12</text>
<text x="123.7" y="105.2">AP10</text>
<text x="195.2" y="105.2">BJ61</text>
<text x="196.1" y="103.5">BJ3</text>
<text x="62.3" y="112.7">M19</text>
<text x="62.6" y="109">H19</text>
<text x="62.7" y="110.8">F19</text>
<text x="123.7" y="109">AP2</text>
<text x="123.7" y="110.8">AP3</text>
<text x="62.6" y="118.3">H27</text>
<text x="62.8" y="114.6">L19</text>
<text x="123.7" y="118.3">M45</text>
<text x="123.7" y="114.6">AP7</text>
<text x="123.7" y="123.8">B51</text>
<text x="123.7" y="125.6">C51</text>
<text x="123.7" y="120.1">M43</text>
<text x="62.6" y="127.5">H25</text>
<text x="62.7" y="131.2">F25</text>
<text x="62.9" y="129.4">J25</text>
<text x="62.3" y="135">M25</text>
<text x="62.6" y="133.1">E25</text>
<text x="62.8" y="136.8">L25</text>
<text x="123.7" y="135">E30</text>
<text x="123.7" y="136.8">R34</text>
<text x="62.6" y="140.5">H21</text>
<text x="62.8" y="142.3">L23</text>
<text x="62.9" y="138.7">J21</text>
<text x="123.7" y="138.7">M35</text>
<text x="123.7" y="140.5">M34</text>
<text x="123.7" y="142.3">L34</text>
<text x="62.3" y="146.1">M23</text>
<text x="62.6" y="147.9">P23</text>
<text x="62.9" y="144.2">J23</text>
<text x="123.7" y="149.8">H30</text>
<text x="123.7" y="147.9">M37</text>
<text x="123.7" y="146.1">F30</text>
<text x="123.7" y="144.2">R35</text>
<text x="62.7" y="151.6">F27</text>
<text x="123.7" y="155.4">L37</text>
<text x="123.7" y="153.5">P34</text>
<text x="123.7" y="151.6">J34</text>
</g>
<g font-size="1.7" fill="#004080">
<text x="67.8" y="23.1">DDI1_TXP_3</text>
<text x="111.7" y="23.1">DDI0_TXP_3</text>
<text x="67.8" y="26.8">DDI1_TXP_2</text>
<text x="67.8" y="28.7">DDI1_TXN_2</text>
<text x="67.8" y="25">DDI1_TXN_3</text>
<text x="111.7" y="26.8">DDI0_TXP_2</text>
<text x="111.7" y="28.7">DDI0_TXN_2</text>
<text x="111.7" y="25">DDI0_TXN_3</text>
<text x="67.8" y="34.2">DDI1_TXP_0</text>
<text x="67.8" y="30.6">DDI1_TXP_1</text>
<text x="67.8" y="32.3">DDI1_TXN_1</text>
<text x="111.7" y="34.2">DDI0_TXP_0</text>
<text x="111.7" y="30.6">DDI0_TXP_1</text>
<text x="111.7" y="32.3">DDI0_TXN_1</text>
<text x="67.8" y="39.8">DDI1_AUXP</text>
<text x="67.8" y="41.7">DDI1_AUXN</text>
<text x="67.8" y="36.1">DDI1_TXN_0</text>
<text x="111.7" y="36.1">DDI0_TXN_0</text>
<text x="112.4" y="39.8">DDI0_AUXP</text>
<text x="112.4" y="41.7">DDI0_AUXN</text>
<text x="67.8" y="45.4">GP199_DBI_CSX/HV_DDI1_HPD</text>
<text x="95.4" y="45.4">GP200_DBI_RESX/HV_DDI0_HPD</text>
<text x="67.8" y="50.9">DDI1_DDC_SCL</text>
<text x="67.8" y="49.1">DDI1_DDC_SDA</text>
<text x="108.9" y="49.1">DDI0_DDC_SDA</text>
<text x="109.1" y="50.9">DDI0_DDC_SCL</text>
<text x="67.8" y="56.5">PNL1_VDDEN</text>
<text x="67.8" y="58.3">PNL1_BKLTEN</text>
<text x="109.3" y="56.5">PNL0_BKLTCTL</text>
<text x="110.2" y="58.3">PNL0_BKLTEN</text>
<text x="67.8" y="60.2">PNL1_BKLTCTL</text>
<text x="110.9" y="60.2">PNL0_VDDEN</text>
<text x="67.8" y="69.4">EDP_TXN_3</text>
<text x="67.8" y="67.6">EDP_TXP_3</text>
<text x="67.8" y="71.3">EDP_TXP_2</text>
<text x="110.1" y="69.4">MDSI_C_DN_3</text>
<text x="110.1" y="67.6">MDSI_C_DP_3</text>
<text x="110.1" y="71.3">MDSI_C_DP_2</text>
<text x="67.8" y="75">EDP_TXP_1</text>
<text x="67.8" y="76.9">EDP_TXN_1</text>
<text x="67.8" y="73.2">EDP_TXN_2</text>
<text x="110.1" y="73.2">MDSI_C_DN_2</text>
<text x="110.1" y="76.9">MDSI_C_DN_1</text>
<text x="110.1" y="75">MDSI_C_DP_1</text>
<text x="201.2" y="73.2">RSVD6</text>
<text x="201.2" y="75">RSVD8</text>
<text x="201.2" y="76.9">RSVD5</text>
<text x="246.4" y="75">RSVD_C19</text>
<text x="246.5" y="73.2">RSVD_A18</text>
<text x="67.8" y="78.7">EDP_TXP_0</text>
<text x="67.8" y="80.6">EDP_TXN_0</text>
<text x="110.1" y="80.6">MDSI_C_DN_0</text>
<text x="110.1" y="78.7">MDSI_C_DP_0</text>
<text x="201.2" y="78.7">RSVD2</text>
<text x="246.5" y="78.7">RSVD_V49</text>
<text x="247.4" y="82.5">RSVD_D1</text>
<text x="67.8" y="84.3">EDP_AUXP</text>
<text x="67.8" y="86.2">EDP_AUXN</text>
<text x="109.9" y="86.2">MDSI_C_CLKN</text>
<text x="109.9" y="84.3">MDSI_C_CLKP</text>
<text x="201.2" y="84.3">DDI0_RCOMP_P</text>
<text x="201.2" y="86.2">DDI0_RCOMP</text>
<text x="245.4" y="86.2">RSVD_AN32</text>
<text x="246.5" y="89.8">RSVD_V48</text>
<text x="67.8" y="95.4">MCSI_DP_3</text>
<text x="110.2" y="93.6">MDSI_A_DP_3</text>
<text x="110.2" y="95.4">MDSI_A_DN_3</text>
<text x="201.2" y="93.6">EDP_RCOMP</text>
<text x="201.2" y="91.7">EDP_RCOMP_P</text>
<text x="245.3" y="95.4">RSVD_AC22</text>
<text x="67.8" y="99.1">MCSI_DP_2</text>
<text x="67.8" y="101">MCSI_DN_2</text>
<text x="67.8" y="97.3">MCSI_DN_3</text>
<text x="110.2" y="101">MDSI_A_DP_1</text>
<text x="110.2" y="97.3">MDSI_A_DP_2</text>
<text x="110.2" y="99.1">MDSI_A_DN_2</text>
<text x="201.2" y="99.1">PCIE2_USB3_SATA3_RCOMP</text>
<text x="201.2" y="101">PCIE2_USB3_SATA3_RCOMP_P</text>
<text x="245.1" y="101">RSVD_BG63</text>
<text x="67.8" y="102.9">MCSI_DP_1</text>
<text x="67.8" y="104.7">MCSI_DN_1</text>
<text x="67.8" y="106.5">MCSI_DP_0</text>
<text x="110.2" y="104.7">MDSI_A_DP_0</text>
<text x="110.2" y="106.5">MDSI_A_DN_0</text>
<text x="110.2" y="102.9">MDSI_A_DN_1</text>
<text x="201.2" y="106.5">RSVD_BJ61</text>
<text x="201.2" y="104.7">RSVD_BJ3</text>
<text x="245.7" y="102.9">RSVD_BJ62</text>
<text x="67.8" y="108.4">MCSI_DN_0</text>
<text x="67.8" y="110.2">MCSI_CLKP_2</text>
<text x="67.8" y="112.1">MCSI_CLKN_2</text>
<text x="67.8" y="114">MCSI_CLKP_0</text>
<text x="110" y="110.2">MDSI_A_CLKP</text>
<text x="110" y="112.1">MDSI_A_CLKN</text>
<text x="67.8" y="115.8">MCSI_CLKN_0</text>
<text x="67.8" y="119.5">MCSI_DPHY1.1_RCOMP</text>
<text x="110.1" y="115.8">MDSI_RCOMP</text>
<text x="112.2" y="119.5">MDSI_A_TE</text>
<text x="110.1" y="125.1">MIPI_I2C_SDA</text>
<text x="112.1" y="121.4">MDSI_C_TE</text>
<text x="67.8" y="130.6">MCSI_RX_DATA3</text>
<text x="67.8" y="128.8">MCSI_RX_DATA3_P</text>
<text x="110.3" y="126.9">MIPI_I2C_SCL</text>
<text x="67.8" y="134.4">MCSI_RX_CLK1</text>
<text x="67.8" y="132.5">MCSI_RX_CLK1_P</text>
<text x="67.8" y="136.2">MCSI_RX_DATA2_P</text>
<text x="107" y="136.2">GP_CAMERASB11</text>
<text x="67.8" y="138.1">MCSI_RX_DATA2</text>
<text x="67.8" y="141.8">MCSI_RX_DATA1</text>
<text x="67.8" y="140">MCSI_RX_DATA1_P</text>
<text x="67.8" y="143.6">MCSI_RX_CLK0_P</text>
<text x="107" y="138.1">GP_CAMERASB10</text>
<text x="107.9" y="140">GP_CAMERASB9</text>
<text x="107.9" y="141.8">GP_CAMERASB8</text>
<text x="107.9" y="143.6">GP_CAMERASB7</text>
<text x="67.8" y="145.5">MCSI_RX_CLK0</text>
<text x="67.8" y="149.2">MCSI_RX_DATA0</text>
<text x="67.8" y="147.3">MCSI_RX_DATA0_P</text>
<text x="107.9" y="149.2">GP_CAMERASB4</text>
<text x="107.9" y="147.3">GP_CAMERASB5</text>
<text x="107.9" y="145.5">GP_CAMERASB6</text>
<text x="67.8" y="152.9">MCSI_DPHY1.2_RCOMP</text>
<text x="107.9" y="154.8">GP_CAMERASB1</text>
<text x="107.9" y="152.9">GP_CAMERASB2</text>
<text x="107.9" y="151">GP_CAMERASB3</text>
<text x="107.9" y="156.6">GP_CAMERASB0</text>
</g>
<g font-size="1.6" fill="#f00">
<text x="20.4" y="22.9">16</text>
<text x="26" y="22.9">DDI1_TX3_P</text>
<text x="151.5" y="22.9">DDI0_TX3_P</text>
<text x="165.1" y="22.9">26</text>
<text x="20.4" y="24.7">16</text>
<text x="20.4" y="26.6">16</text>
<text x="20.4" y="28.4">16</text>
<text x="26" y="24.7">DDI1_TX3_N</text>
<text x="26" y="26.6">DDI1_TX2_P</text>
<text x="26" y="28.4">DDI1_TX2_N</text>
<text x="151.3" y="24.7">DDI0_TX3_N</text>
<text x="151.3" y="26.6">DDI0_TX2_P</text>
<text x="151.3" y="28.4">DDI0_TX2_N</text>
<text x="164.9" y="26.6">26</text>
<text x="165.1" y="24.7">26</text>
<text x="165.1" y="28.4">26</text>
<text x="189.5" y="27.1">DDI0_DDCDATA</text>
<text x="189.5" y="29">DDI0_DDCCLK</text>
<text x="20.4" y="30.3">16</text>
<text x="20.4" y="32.1">16</text>
<text x="20.4" y="34">16</text>
<text x="20.4" y="35.8">16</text>
<text x="26" y="30.3">DDI1_TX1_P</text>
<text x="26" y="32.1">DDI1_TX1_N</text>
<text x="26" y="34">DDI1_TX0_P</text>
<text x="26" y="35.8">DDI1_TX0_N</text>
<text x="151.3" y="32.1">DDI0_TX1_N</text>
<text x="151.3" y="34">DDI0_TX0_P</text>
<text x="151.3" y="35.8">DDI0_TX0_N</text>
<text x="151.5" y="30.3">DDI0_TX1_P</text>
<text x="164.9" y="34">26</text>
<text x="165.1" y="32.1">26</text>
<text x="165.1" y="35.8">26</text>
<text x="165.1" y="30.3">26</text>
<text x="189.5" y="32.6">DDI1_DDCDATA</text>
<text x="189.5" y="34.5">DDI1_DDCCLK</text>
<text x="151.3" y="41.4">DDI0_AUXN</text>
<text x="151.5" y="39.5">DDI0_AUXP</text>
<text x="164.7" y="41.4">26</text>
<text x="164.7" y="39.5">26</text>
<text x="18.6" y="45">16</text>
<text x="24.2" y="45">DDI1_HPD</text>
<text x="44.9" y="43.8">DDI1_HPD</text>
<text x="44.9" y="47.5">DDI1_DDCDATA</text>
<text x="128.3" y="43.8">DDI0_HPD</text>
<text x="128.3" y="47.5">DDI0_DDCDATA</text>
<text x="152.6" y="45">DDI0_HPD</text>
<text x="165.1" y="45">26</text>
<text x="16.7" y="48.9">16</text>
<text x="16.7" y="50.6">16</text>
<text x="22.3" y="48.9">DDI1_DDCDATA</text>
<text x="22.3" y="50.6">DDI1_DDCCLK</text>
<text x="44.9" y="49.3">DDI1_DDCCLK</text>
<text x="128.3" y="49.3">DDI0_DDCCLK</text>
<text x="151.3" y="50.6">DDI0_DDCCLK</text>
<text x="151.5" y="48.9">DDI0_DDCDATA</text>
<text x="167.3" y="50.6">26</text>
<text x="168.6" y="48.9">26</text>
<text x="20.4" y="76.6">17</text>
<text x="20.4" y="74.8">17</text>
<text x="26" y="76.6">EDP_TX1_N</text>
<text x="26" y="74.8">EDP_TX1_P</text>
<text x="20.4" y="80.3">17</text>
<text x="20.4" y="78.5">17</text>
<text x="26" y="80.3">EDP_TX0_N</text>
<text x="26" y="78.5">EDP_TX0_P</text>
<text x="176.6" y="82.7">DDI0_RCOMP_P</text>
<text x="20.4" y="84.1">17</text>
<text x="20.4" y="85.9">17</text>
<text x="26" y="84.1">EDP_AUXP</text>
<text x="26" y="85.9">EDP_AUXN</text>
<text x="176.6" y="84.6">DDI0_RCOMP_N</text>
<text x="176.6" y="90.1">EDP_RCOMP_P</text>
<text x="176.6" y="91.9">EDP_RCOMP_N</text>
<text x="176.6" y="97.5">PCIE_USB3_OBS1</text>
<text x="176.6" y="99.4">PCIE_USB3_OBS0</text>
</g>
<g font-size="1.6" fill="#000080">
<text x="68.6" y="18.2">U25D</text>
<text x="204" y="27.5">R436</text>
<text x="204" y="29.4">R418</text>
<text x="215.2" y="27.5">2.2K</text>
<text x="215.2" y="29.4">2.2K</text>
<text x="204" y="33">R416</text>
<text x="204" y="34.9">R417</text>
<text x="215.2" y="33">2.2K</text>
<text x="215.2" y="34.9">2.2K</text>
<text x="202.1" y="66.5">U25J</text>
<text x="265.2" y="68.3">R211</text>
<text x="265.2" y="70.1">X/0</text>
<text x="152.1" y="83.1">R151</text>
<text x="163.2" y="83.1">402</text>
<text x="152.1" y="90.5">R152</text>
<text x="163.2" y="90.5">402</text>
<text x="152.1" y="98">R189</text>
<text x="163.2" y="98">402</text>
<text x="53.8" y="124">R191</text>
<text x="53.8" y="125.7">150</text>
<text x="137.3" y="120.2">R133</text>
<text x="137.3" y="122.1">150</text>
<text x="53.8" y="157.3">R192</text>
<text x="53.8" y="159.2">150</text>
</g>
<text font-size="1.6" x="228.1" y="21.9">+V1.8A</text>
<g font-size="1.4">
<text x="31.2" y="1.4">5</text>
<text x="89.8" y="1.4">4</text>
<text x="148.4" y="1.4">3</text>
<text x="207" y="1.4">2</text>
<text x="265.6" y="1.4">1</text>
<text x=".5" y="28.9">D</text>
<text x="295.4" y="28.9">D</text>
<text x=".5" y="80.3">C</text>
<text x="295.4" y="80.3">C</text>
<text x=".5" y="131.8">B</text>
<text x="295.4" y="131.8">B</text>
<text x=".5" y="183.3">A</text>
<text x="295.4" y="183.3">A</text>
<text x="31.2" y="209.3">5</text>
<text x="89.8" y="209.3">4</text>
<text x="148.4" y="209.3">3</text>
<text x="207" y="209.3">2</text>
<text x="265.6" y="209.3">1</text>
</g>
<g font-size="1.3" fill="#00f">
<text x="87.2" y="23.5">APL_SOC</text>
<text x="224.4" y="69.8">APL_SOC</text>
</g>
</svg>
